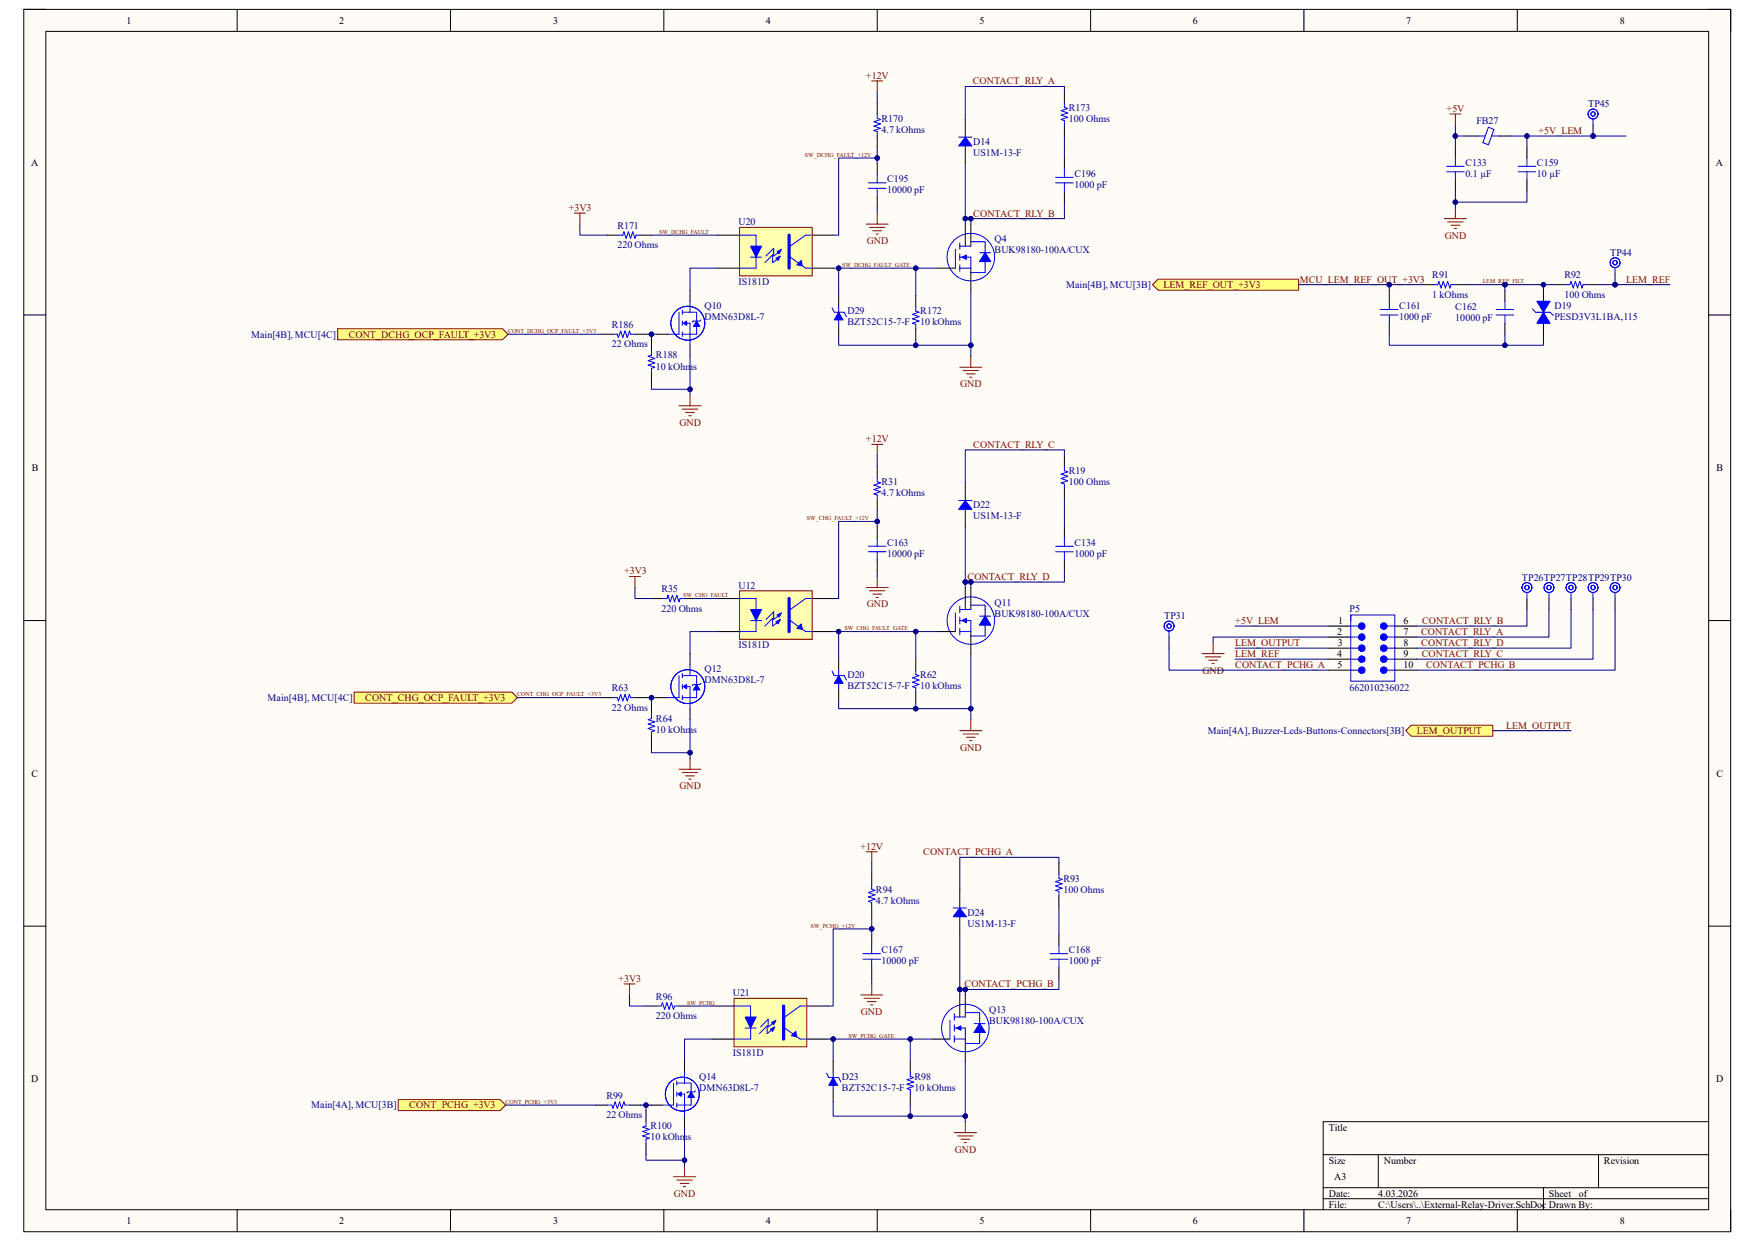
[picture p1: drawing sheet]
<svg xmlns="http://www.w3.org/2000/svg" width="297mm" height="210mm" viewBox="0 0 297 210" stroke-linecap="round" stroke-linejoin="round" font-family="sans-serif">
<path d="M4 1.6h288.9v206.8h-288.9z" fill-rule="evenodd" fill="#fffcf8"/>
<path d="M4 1.6h288.9v206.8h-288.9z" fill="none" stroke="#000" stroke-width=".17"/>
<path d="M7.8 5.3h281.4v199.4h-281.4z" fill-rule="evenodd" fill="#fffcf8"/>
<g fill="none" stroke="#000" stroke-width=".17">
<path d="M4 1.6h3.7M7.8 5.3h281.4v199.4h-281.4zM40.1 1.6v3.7M76.2 1.6v3.7M112.3 1.6v3.7M148.5 1.6v3.7M148.5 17.4v1.9M180.1 15.6v1.8M184.6 1.6v3.7M220.7 1.6v3.7M256.8 1.6v3.7M289.2 1.6h3.7v3.7"/>
<path d="M102.8 39.8h1.9M108.4 39.8h1.9M148.5 23v1.9M148.5 27.7v1.8M148.5 33.3v1.8M180.1 21.2v1.8M180.1 26.7v1.9M180.1 32.3v1.9M4 53.3h3.7M155 50v1.9M155 55.6v1.9M289.2 53.3h3.7"/>
<path d="M4 105h3.8M289.2 105h3.7M4 156.7h3.8M289.2 156.7h3.7M223.9 195.4h65.3M233.3 195.4v5.6M270.5 195.4v5.6M289.2 189.8h-65.3v14.9M40.1 204.7v3.7M76.2 204.7v3.7M112.4 204.7v3.7M148.5 204.7v3.7"/>
<path d="M184.6 204.7v3.7M220.7 204.7v3.7M223.9 201h65.3M223.9 202.9h65.3M256.8 204.7v3.7M261.2 201v3.7M292.9 204.7v3.7"/>
</g>
<path d="M148.5 19.3v.7l.5 .2-1.1 .4 1.1 .4-1.1 .3 1.1 .4-1.1 .4 .6 .2v.7M180.1 17.4v.8l.6 .2-1.1 .3 1.1 .4-1.1 .4 1.1 .4-1.1 .3 .5 .2v.8M104.7 39.8h.7l.2-.6 .4 1.1 .3-1.1 .4 1.1 .4-1.1 .4 1.1 .1-.5h.8M147 30.9h2.9M147 31.9h2.9M148.5 29.5v1.4M148.5 31.9v1.4M178.6 30h3M178.6 30.9h3M180.1 28.6v1.4M180.1 30.9v1.4M155 51.9v.8l.5 .1-1.1 .4 1.1 .4-1.1 .4 1.1 .3-1.1 .4 .6 .2v.7" fill="none" stroke="#00f" stroke-width=".17"/>
<path d="M147.5 13.7h1.9M148.5 13.7v1.9M146.6 37.9h3.7M147.2 38.5h2.6M147.7 39h1.5M148.3 39.6h.3M148.5 36.1v1.8M162.4 62.2h3.8M163 62.7h2.6M163.6 63.3h1.4M164.1 63.8h.4M164.3 60.3v1.9" fill="none" stroke="#800000" stroke-width=".17"/>
<path d="M57.1 55.6h28l.9 1-.9 .9h-28z" fill-rule="evenodd" fill="#ffff80"/>
<g fill="none" stroke="#800000" stroke-width=".17">
<path d="M97.2 36.1h1.9M98.1 36.1v1.8M57.1 55.6h28l.9 1-.9 .9h-28zM114.9 68.7h3.7M115.5 69.2h2.6M116 69.8h1.5M116.6 70.4h.4M116.8 66.8v1.9M147.5 75.2h1.9M148.5 75.2v1.9M146.6 99.4h3.7M147.2 100h2.6"/>
<path d="M148.5 97.6v1.8M147.7 100.5h1.5M148.3 101.1h.3M162.4 123.7h3.8M163 124.2h2.6M163.6 124.8h1.4M164.1 125.3h.4M164.3 121.8v1.9"/>
</g>
<g fill="none" stroke="#000" stroke-width=".17">
<path d="M101.9 56.6h1.8M107.5 56.6h1.8M110.3 57.5v1.9M110.3 63.1v1.8M148.5 78.9v1.9M180.1 77.1v1.8M148.5 84.5v1.9M148.5 89.2v1.8M148.5 94.8v1.8M180.1 82.7v1.8M180.1 89.2v1.8M180.1 94.8v1.8"/>
<path d="M110.3 101.3h1.8M115.8 101.3h1.9M155 111.5v1.9M155 117.1v1.9"/>
</g>
<g fill="none" stroke="#00f" stroke-width=".17">
<path d="M103.7 56.6h.8l.2 .5 .3-1.1 .4 1.1 .4-1.1 .4 1.1 .3-1.1 .2 .6h.8M110.3 59.4v.7l-.6 .2 1.1 .4-1.1 .3 1.1 .4-1.1 .4 1.1 .4-.5 .1v.8M180.1 78.9v.8l.6 .2-1.1 .3 1.1 .4-1.1 .4 1.1 .4-1.1 .3 .5 .2v.8M147 92.4h2.9M147 93.4h2.9M148.5 80.8v.7l.5 .2-1.1 .4 1.1 .4-1.1 .3 1.1 .4-1.1 .4 .6 .2v.7M148.5 91v1.4M148.5 93.4v1.4M178.6 92.4h3M178.6 93.4h3M180.1 91v1.4M180.1 93.4v1.4"/>
<path d="M112.1 101.3h.8l.1-.6 .4 1.1 .4-1.1 .4 1.1 .3-1.1 .4 1.1 .2-.5h.7M155 113.4v.8l.5 .1-1.1 .4 1.1 .4-1.1 .4 1.1 .3-1.1 .4 .6 .2v.7"/>
</g>
<path d="M59.9 117.1h26.7l1 1-1 .9h-26.7z" fill-rule="evenodd" fill="#ffff80"/>
<g fill="none" stroke="#800000" stroke-width=".17">
<path d="M245.4 19.3h1.8M246.3 19.3v1.9M244.4 37h3.8M245 37.6h2.6M245.6 38.1h1.4M246.1 38.7h.4M246.3 35.1v1.9M106.5 97.6h1.9M107.5 97.6v1.8M59.9 117.1h26.7l1 1-1 .9h-26.7zM114.9 130.2h3.7M115.5 130.7h2.6"/>
<path d="M116 131.3h1.5M116.6 131.9h.4M116.8 128.3v1.9"/>
</g>
<g fill="none" stroke="#000" stroke-width=".17">
<path d="M246.3 24.9v1.8M246.3 30.5v1.8M248.2 23h1.8M253.8 23h1.8M258.4 24.9v1.8M258.4 30.5v1.8M235.1 49.1v1.9M235.1 54.7v1.9M240.7 48.2h1.9M246.3 48.2h1.9M254.7 49.1v1.9M254.7 54.7v1.9"/>
<path d="M263.1 48.2h1.8M268.7 48.2h1.8M101.9 118.1h1.8M107.5 118.1h1.8M110.3 119v1.9M110.3 124.6v1.8"/>
</g>
<g fill="none" stroke="#00f" stroke-width=".17">
<path d="M244.8 28.1h3M244.8 29.1h3M246.3 26.7v1.4M246.3 29.1v1.4M250 23h1.3M251.9 21.5l.9 .4-.9 2.6-.9-.4zM252.5 23h1.3M256.9 28.1h3M256.9 29.1h3M258.4 26.7v1.4M258.4 29.1v1.4M233.6 52.4h3"/>
<path d="M233.6 53.3h3M235.1 51v1.4M235.1 53.3v1.4M242.6 48.2h.7l.2-.6 .4 1.1 .4-1.1 .3 1.1 .4-1.1 .4 1.1 .2-.5h.7M253.2 52.4h3M253.2 53.3h3M254.7 51v1.4M254.7 53.3v1.4M264.9 48.2h.8l.2-.6 .3 1.1 .4-1.1 .4 1.1 .4-1.1 .3 1.1 .2-.5h.8M103.7 118.1h.8l.2 .5 .3-1.1 .4 1.1 .4-1.1 .4 1.1 .3-1.1 .2 .6h.8M110.3 120.9v.7l-.6 .2 1.1 .4-1.1 .3 1.1 .4-1.1 .4 1.1 .4-.5 .1v.8"/>
</g>
<path d="M196 47.2h23.8v1.9h-23.8l-.9-.9z" fill-rule="evenodd" fill="#ffff80"/>
<path d="M196 47.2h23.8v1.9h-23.8l-.9-.9zM145.7 168.4h3.7M146.2 168.9h2.6M146.8 169.5h1.5M147.3 170.1h.4M147.5 166.5v1.9M161.5 191.7h3.7M162.1 192.2h2.6M162.6 192.8h1.5M163.2 193.4h.4M163.4 189.8v1.9" fill="none" stroke="#800000" stroke-width=".17"/>
<path d="M147.5 147.9v1.8M147.5 153.5v1.8M147.5 158.1v1.9M179.2 146v1.9M179.2 151.6v1.9M179.2 158.1v1.9M109.3 170.2h1.9M114.9 170.2h1.9M147.5 163.7v1.9M154.1 179.6v1.8M179.2 163.7v1.9M154.1 185.2v1.8" fill="none" stroke="#000" stroke-width=".17"/>
<path d="M147.5 149.7v.8l.6 .2-1.1 .4 1.1 .3-1.1 .4 1.1 .4-1.1 .3 .5 .2v.8M147.5 160v1.4M179.2 147.9v.7l.6 .2-1.2 .4 1.2 .4-1.2 .3 1.2 .4-1.2 .4 .6 .2v.7M179.2 160v1.4M111.2 170.2h.7l.2-.5 .4 1.1 .4-1.1 .3 1.1 .4-1.1 .4 1.1 .2-.6h.7M146 161.4h3M146 162.3h3M147.5 162.3v1.4M177.7 161.4h3M177.7 162.3h3M179.2 162.3v1.4M154.1 181.4v.8l.5 .2-1.1 .3 1.1 .4-1.1 .4 1.1 .4-1.1 .3 .6 .2v.8" fill="none" stroke="#00f" stroke-width=".17"/>
<path d="M67.4 186.1h17.2l1 .9-1 .9h-17.2z" fill-rule="evenodd" fill="#ffff80"/>
<path d="M146.6 144.2h1.9M147.5 144.2v1.8M105.6 166.5h1.9M106.5 166.5v1.9M67.4 186.1h17.2l1 .9-1 .9h-17.2zM114 199.1h3.7M114.5 199.7h2.6M115.8 197.3v1.8M115.1 200.3h1.5M115.7 200.8h.3" fill="none" stroke="#800000" stroke-width=".17"/>
<path d="M224.9 105.9h3.7M100.9 187h1.9M106.5 187h1.9M109.3 187.9v1.9M109.3 193.5v1.9" fill="none" stroke="#000" stroke-width=".17"/>
<path d="M228.6 107.8h1.3M102.8 187h.7l.2 .6 .4-1.1 .4 1.1 .3-1.1 .4 1.1 .4-1.1 .2 .5h.7M109.3 189.8v.8l-.5 .2 1.1 .3-1.1 .4 1.1 .4-1.1 .3 1.1 .4-.6 .2v.7" fill="none" stroke="#00f" stroke-width=".17"/>
<circle cx="230.5" cy="107.8" r=".56" fill="#00f"/>
<g fill="none" stroke="#00f" stroke-width=".17">
<path d="M228.6 105.9h1.3M234.7 107.8h1.4"/>
<circle cx="230.5" cy="107.8" r=".56"/>
</g>
<path d="M236.1 105.9h3.7" fill="none" stroke="#000" stroke-width=".17"/>
<circle cx="234.2" cy="107.8" r=".56" fill="#00f"/>
<g fill="none" stroke="#00f" stroke-width=".17">
<path d="M234.7 105.9h1.4"/>
<circle cx="234.2" cy="107.8" r=".56"/>
</g>
<circle cx="234.2" cy="106" r=".56" fill="#00f"/>
<g fill="none" stroke="#00f" stroke-width=".17">
<path d="M228.6 109.7h1.3"/>
<circle cx="234.2" cy="106" r=".56"/>
</g>
<circle cx="230.5" cy="109.7" r=".56" fill="#00f"/>
<g fill="none" stroke="#00f" stroke-width=".17">
<path d="M234.7 109.7h1.4"/>
<circle cx="230.5" cy="109.7" r=".56"/>
</g>
<circle cx="234.2" cy="109.7" r=".56" fill="#00f"/>
<g fill="none" stroke="#00f" stroke-width=".17">
<path d="M228.6 111.5h1.3"/>
<circle cx="234.2" cy="109.7" r=".56"/>
</g>
<circle cx="230.5" cy="111.6" r=".56" fill="#00f"/>
<g fill="none" stroke="#00f" stroke-width=".17">
<path d="M234.7 111.5h1.4"/>
<circle cx="230.5" cy="111.6" r=".56"/>
</g>
<circle cx="234.2" cy="111.6" r=".56" fill="#00f"/>
<g fill="none" stroke="#00f" stroke-width=".17">
<path d="M228.6 113.4h1.3"/>
<circle cx="234.2" cy="111.6" r=".56"/>
</g>
<circle cx="230.5" cy="113.4" r=".56" fill="#00f"/>
<g fill="none" stroke="#00f" stroke-width=".17">
<path d="M234.7 113.4h1.4"/>
<circle cx="230.5" cy="113.4" r=".56"/>
</g>
<circle cx="234.2" cy="113.4" r=".56" fill="#00f"/>
<circle cx="234.2" cy="113.4" r=".56" fill="none" stroke="#00f" stroke-width=".17"/>
<circle cx="230.5" cy="106" r=".56" fill="#00f"/>
<g fill="none" stroke="#00f" stroke-width=".17">
<path d="M228.6 104.1h7.5v11.2h-7.5z"/>
<circle cx="230.5" cy="106" r=".56"/>
</g>
<path d="M224.9 107.8h3.7M224.9 109.7h3.7M224.9 111.5h3.7M224.9 113.4h3.7M236.1 107.8h3.7M236.1 109.7h3.7M236.1 111.5h3.7M236.1 113.4h3.7" fill="none" stroke="#000" stroke-width=".17"/>
<path d="M203.4 110.6h3.8M204 111.2h2.6M204.6 111.7h1.4M205.1 112.3h.4M205.3 108.7v1.9" fill="none" stroke="#800000" stroke-width=".17"/>
<path d="M238.8 122.7h13.8v1.9h-13.8l-.9-.9z" fill-rule="evenodd" fill="#ffff80"/>
<path d="M238.8 122.7h13.8v1.9h-13.8l-.9-.9z" fill="none" stroke="#800000" stroke-width=".17"/>
<path d="M162.4 150.7v3M162.4 155.2v2.9" fill="none" stroke="#000" stroke-width=".17"/>
<path d="M161.3 153.7h2.3" fill="none" stroke="#00f" stroke-width=".17"/>
<path d="M162.4 153.7l1.2 1.5h-2.3z" fill="#00f"/>
<path d="M162.2 84.7h2.3M162.4 153.7l1.2 1.5h-2.3z" fill="none" stroke="#00f" stroke-width=".17"/>
<path d="M163.4 81.7v3M163.4 86.2v3" fill="none" stroke="#000" stroke-width=".17"/>
<path d="M163.4 84.7l1.1 1.5h-2.3z" fill="#00f"/>
<path d="M162.2 23.2h2.3M163.4 84.7l1.1 1.5h-2.3z" fill="none" stroke="#00f" stroke-width=".17"/>
<path d="M163.4 20.2v3M163.4 24.7v3" fill="none" stroke="#000" stroke-width=".17"/>
<path d="M163.4 23.2l1.1 1.5h-2.3z" fill="#00f"/>
<g fill="none" stroke="#00f" stroke-width=".17">
<path d="M163.4 23.2l1.1 1.5h-2.3zM197.8 106.9v.9M258.4 100.4v.9M262.1 100.4v.9M265.9 100.4v.9M269.6 100.4v.9M273.3 100.4v.9"/>
<circle cx="258.4" cy="99.4" r=".84"/>
<circle cx="258.4" cy="99.4" r=".37"/>
<circle cx="262.1" cy="99.4" r=".37"/>
<circle cx="262.1" cy="99.4" r=".84"/>
<circle cx="262.2" cy="99.4" r=".37"/>
<circle cx="265.9" cy="99.4" r=".37"/>
<circle cx="265.9" cy="99.4" r=".84"/>
<circle cx="269.6" cy="99.4" r=".84"/>
<circle cx="269.6" cy="99.4" r=".37"/>
<circle cx="273.3" cy="99.4" r=".84"/>
<circle cx="273.3" cy="99.4" r=".37"/>
<circle cx="197.8" cy="105.9" r=".84"/>
<circle cx="197.8" cy="105.9" r=".37"/>
</g>
<path d="M261.2 49.1v1.9M261.2 54.7v1.9M197.8 107.8v1.9M258.4 101.3v1.9M262.1 101.3v1.9M265.9 101.3v1.9M269.6 101.3v1.9M273.3 101.3v1.9" fill="none" stroke="#000" stroke-width=".17"/>
<path d="M261.2 52.8l1.1 1.9h-2.2z" fill="#00f"/>
<path d="M259.3 52.3l.6 .5h2.4l.6 .6M261.2 52.8l1.1 1.9h-2.2z" fill="none" stroke="#00f" stroke-width=".17"/>
<path d="M260.1 51h2.2l-1.1 1.8z" fill="#00f"/>
<g fill="none" stroke="#00f" stroke-width=".17">
<path d="M114.9 52.8v3.8h-1.9M115.5 52.8h2.4v1.5M115.5 52.5v.7M115.5 54.3v.8M115.5 56.2v.7M116.8 51v1.8M116.8 54.7v3.7M117.3 54.3h1.2M117.9 55.3v1.3h-2.4M260.1 51h2.2l-1.1 1.8z"/>
<circle cx="116.4" cy="54.7" r="2.87"/>
</g>
<path d="M111.2 56.6h1.8M116.8 49.1v1.9M116.8 58.4v1.9" fill="none" stroke="#000" stroke-width=".17"/>
<path d="M117.9 54.3l.6 1h-1.2z" fill-rule="evenodd" fill="#00f"/>
<path d="M117.9 54.3l.6 1h-1.2z" fill="none" stroke="#00f" stroke-width=".17"/>
<path d="M115.7 54.7l.5-.4v.8z" fill-rule="evenodd" fill="#00f"/>
<g fill="none" stroke="#00f" stroke-width=".17">
<path d="M115.7 54.7l.5-.4v.8zM116.2 54.7h.6M117.3 54.3l-.2 .2M118.6 54.1l-.1 .2M114.9 114.3v3.8h-1.9M115.5 114.3h2.4v1.5M115.5 114v.7M115.5 115.8v.8M115.5 117.7v.7M116.8 112.5v1.8M116.8 116.2v3.7M117.3 115.8h1.2"/>
<path d="M117.9 116.8v1.3h-2.4"/>
<circle cx="116.4" cy="116.2" r="2.87"/>
</g>
<path d="M111.2 118.1h1.8M116.8 110.6v1.9M116.8 119.9v1.9" fill="none" stroke="#000" stroke-width=".17"/>
<path d="M117.9 115.8l.6 1h-1.2z" fill-rule="evenodd" fill="#00f"/>
<path d="M117.9 115.8l.6 1h-1.2z" fill="none" stroke="#00f" stroke-width=".17"/>
<path d="M115.7 116.2l.5-.4v.8z" fill-rule="evenodd" fill="#00f"/>
<g fill="none" stroke="#00f" stroke-width=".17">
<path d="M115.7 116.2l.5-.4v.8zM116.2 116.2h.6M117.3 115.8l-.2 .2M118.6 115.6l-.1 .2M114 183.3v3.7h-1.9M114.5 183.3h2.5v1.5M114.5 182.9v.8M114.5 184.8v.7M114.5 186.6v.8M115.8 181.4v1.9M115.8 185.2v3.7M116.4 184.8h1.1"/>
<path d="M117 185.7v1.3h-2.5"/>
<circle cx="115.5" cy="185.2" r="2.87"/>
</g>
<path d="M115.8 179.6v1.8M110.3 187h1.8M115.8 188.9v1.9" fill="none" stroke="#000" stroke-width=".17"/>
<path d="M117 184.8l.5 .9h-1.1z" fill-rule="evenodd" fill="#00f"/>
<path d="M117 184.8l.5 .9h-1.1z" fill="none" stroke="#00f" stroke-width=".17"/>
<path d="M114.7 185.2l.6-.4v.7z" fill-rule="evenodd" fill="#00f"/>
<path d="M114.7 185.2l.6-.4v.7zM115.3 185.2h.5M116.4 184.8l-.2 .2M117.7 184.6l-.2 .2" fill="none" stroke="#00f" stroke-width=".17"/>
<path d="M121.4 39.8h3.8M137.3 39.8h3.7M121.4 45.4h3.8M137.3 45.4h3.7" fill="none" stroke="#000" stroke-width=".17"/>
<path d="M125.2 38.5h12.3v8.2h-12.3z" fill-rule="evenodd" fill="#ffffb0"/>
<path d="M125.2 38.5h12.3v8.2h-12.3z" fill="none" stroke="#800000" stroke-width=".17"/>
<path d="M127 41.7h1.9l-.9 1.8z" fill="#00f"/>
<path d="M127 41.7h1.9l-.9 1.8zM127 43.5h1.9M131.7 42.8l-.8 .5v-1.3l-1.3 1.3" fill="none" stroke="#00f" stroke-width=".17"/>
<path d="M131.5 42.6l.7-.4-.3 .8z" fill="#00f"/>
<path d="M131.5 42.6l.7-.4-.3 .8zM131.5 43.9l-.7 .5v-1.3l-1.3 1.3" fill="none" stroke="#00f" stroke-width=".17"/>
<path d="M131.3 43.7l.8-.4-.4 .8z" fill="#00f"/>
<path d="M125.2 39.8h2.8v1.9M137.3 39.8h-1l-2.6 1.9M128 43.5v1.9h-2.8M131.3 43.7l.8-.4-.4 .8zM133.7 43.5l2.6 1.9h1.2" fill="none" stroke="#00f" stroke-width=".17"/>
<path d="M133.5 39.8v5.6" fill="none" stroke="#00f" stroke-width=".55"/>
<path d="M134.9 44.8l.7-.7 .2 .9z" fill="#00f"/>
<path d="M134.9 44.8l.7-.7 .2 .9z" fill="none" stroke="#00f" stroke-width=".17"/>
<path d="M121.4 101.3h3.8M121.4 106.9h3.8M137.3 101.3h3.7M137.3 106.9h3.7" fill="none" stroke="#000" stroke-width=".17"/>
<path d="M125.2 100h12.3v8.2h-12.3z" fill-rule="evenodd" fill="#ffffb0"/>
<path d="M125.2 100h12.3v8.2h-12.3z" fill="none" stroke="#800000" stroke-width=".17"/>
<path d="M127 103.2h1.9l-.9 1.8z" fill="#00f"/>
<path d="M127 103.2h1.9l-.9 1.8zM127 105h1.9M131.7 104.3l-.8 .5v-1.3l-1.3 1.3" fill="none" stroke="#00f" stroke-width=".17"/>
<path d="M131.5 104.1l.7-.4-.3 .8z" fill="#00f"/>
<path d="M131.5 104.1l.7-.4-.3 .8zM131.5 105.4l-.7 .5v-1.3l-1.3 1.3" fill="none" stroke="#00f" stroke-width=".17"/>
<path d="M131.3 105.2l.8-.4-.4 .8z" fill="#00f"/>
<path d="M125.2 101.3h2.8v1.9M128 105v1.9h-2.8M131.3 105.2l.8-.4-.4 .8zM133.7 105l2.6 1.9h1.2M137.3 101.3h-1l-2.6 1.9" fill="none" stroke="#00f" stroke-width=".17"/>
<path d="M133.5 101.3v5.6" fill="none" stroke="#00f" stroke-width=".55"/>
<path d="M134.9 106.3l.7-.7 .2 .9z" fill="#00f"/>
<path d="M134.9 106.3l.7-.7 .2 .9z" fill="none" stroke="#00f" stroke-width=".17"/>
<path d="M120.5 170.2h3.7M120.5 175.8h3.7M136.3 170.2h3.8M136.3 175.8h3.8" fill="none" stroke="#000" stroke-width=".17"/>
<path d="M124.2 168.9h12.3v8.2h-12.3z" fill-rule="evenodd" fill="#ffffb0"/>
<path d="M124.2 168.9h12.3v8.2h-12.3z" fill="none" stroke="#800000" stroke-width=".17"/>
<path d="M126.1 172.1h1.9l-1 1.9z" fill="#00f"/>
<path d="M126.1 172.1h1.9l-1 1.9zM126.1 174h1.9M130.8 173.2l-.8 .6v-1.3l-1.3 1.3" fill="none" stroke="#00f" stroke-width=".17"/>
<path d="M130.6 173l.7-.3-.4 .7z" fill="#00f"/>
<path d="M130.6 173l.7-.3-.4 .7zM130.6 174.3l-.8 .6v-1.3l-1.3 1.3" fill="none" stroke="#00f" stroke-width=".17"/>
<path d="M130.4 174.2l.7-.4-.3 .7z" fill="#00f"/>
<path d="M124.2 170.2h2.8v1.9M127 174v1.8h-2.8M130.4 174.2l.7-.4-.3 .7zM132.8 174l2.6 1.8h1.1M136.3 170.2h-.9l-2.6 1.9" fill="none" stroke="#00f" stroke-width=".17"/>
<path d="M132.6 170.3v5.5" fill="none" stroke="#00f" stroke-width=".55"/>
<path d="M133.9 175.3l.8-.8 .2 1z" fill="#00f"/>
<path d="M140.8 52.1l.4 .7M142.9 52.8l.3 .8M133.9 175.3l.8-.8 .2 1z" fill="none" stroke="#00f" stroke-width=".17"/>
<path d="M141.9 50v1.9M141.9 55.1v1.8" fill="none" stroke="#000" stroke-width=".17"/>
<path d="M141.9 52.8l.8 1.3h-1.5z" fill="#00f"/>
<path d="M141.2 52.8h1.7M141.9 52.8l.8 1.3h-1.5zM141.9 51.9v.9M141.9 54.1v1M140.8 113.6l.4 .7M142.9 114.3l.3 .8" fill="none" stroke="#00f" stroke-width=".17"/>
<path d="M141.9 111.5v1.9M141.9 116.6v1.8" fill="none" stroke="#000" stroke-width=".17"/>
<path d="M141.9 114.3l.8 1.3h-1.5z" fill="#00f"/>
<path d="M141.2 114.3h1.7M141.9 114.3l.8 1.3h-1.5zM141.9 113.4v.9M141.9 115.6v1M139.9 181.6l.4 .8M141.9 182.4l.4 .7" fill="none" stroke="#00f" stroke-width=".17"/>
<path d="M141 179.6v1.8M141 184.6v1.9" fill="none" stroke="#000" stroke-width=".17"/>
<path d="M141 182.4l.8 1.3h-1.5z" fill="#00f"/>
<path d="M161.7 42.2v3.2M162.4 43.5h1.9v1.9h-1.9M162.4 41.7h1.9M167.8 45.5a4 4 0 0 0-3.3-6 4 4 0 0 0-3.9 5.6 4 4 0 0 0 6.7 1.1l.5-.7M140.3 182.4h1.6M141 182.4l.8 1.3h-1.5zM141 181.4v1M141 183.7v.9" fill="none" stroke="#00f" stroke-width=".17"/>
<path d="M164.3 37.9v3.8M158.7 45.4h3M164.3 45.4v3.7" fill="none" stroke="#000" stroke-width=".17"/>
<path d="M162.8 43.5l.8-.4v.8z" fill="#00f"/>
<path d="M162.8 43.5l.8-.4v.8zM165.8 42.8h1.9M166.7 42.8l1 1.5h-1.9z" fill="none" stroke="#00f" stroke-width=".17"/>
<path d="M166.7 42.8l1 1.5h-1.9z" fill="#00f"/>
<path d="M162.4 41.1v1.1M162.4 43v1.1M162.4 44.8v1.1M164.3 40.9h2.4v5.2h-2.4M166.7 42.8l1 1.5h-1.9zM161.7 103.7v3.2M162.4 105h1.9v1.9h-1.9M162.4 103.2h1.9M167.8 107a4 4 0 0 0-3.3-6 4 4 0 0 0-3.9 5.6 4 4 0 0 0 6.7 1.1l.5-.7" fill="none" stroke="#00f" stroke-width=".17"/>
<path d="M163.4 37.9v3.8M164.3 99.4v3.8M158.7 106.9h3M164.3 106.9v3.7" fill="none" stroke="#000" stroke-width=".17"/>
<path d="M162.8 105l.8-.4v.8z" fill="#00f"/>
<path d="M162.8 105l.8-.4v.8zM165.8 104.3h1.9M166.7 104.3l1 1.5h-1.9z" fill="none" stroke="#00f" stroke-width=".17"/>
<path d="M166.7 104.3l1 1.5h-1.9z" fill="#00f"/>
<path d="M162.4 102.6v1.1M162.4 104.5v1.1M162.4 106.3v1.1M164.3 102.4h2.4v5.2h-2.4M166.7 104.3l1 1.5h-1.9zM160.8 172.7v3.1M161.5 174h1.9v1.8h-1.9M161.5 172.1h1.9M166.9 175.9a4 4 0 0 0-3.3-5.9 4 4 0 0 0-3.9 5.5 4 4 0 0 0 6.7 1.1l.5-.6" fill="none" stroke="#00f" stroke-width=".17"/>
<path d="M163.4 99.4v3.8M157.8 175.8h3M163.4 168.4v3.7M163.4 175.8v3.8" fill="none" stroke="#000" stroke-width=".17"/>
<path d="M161.9 174l.7-.4v.7z" fill="#00f"/>
<path d="M161.9 174l.7-.4v.7zM164.9 173.2h1.8M165.8 173.2l.9 1.5h-1.8z" fill="none" stroke="#00f" stroke-width=".17"/>
<path d="M165.8 173.2l.9 1.5h-1.8z" fill="#00f"/>
<path d="M161.5 171.6v1.1M161.5 173.4v1.1M161.5 175.3v1.1M163.4 171.4h2.4v5.2h-2.4M165.8 173.2l.9 1.5h-1.8z" fill="none" stroke="#00f" stroke-width=".17"/>
<path d="M162.4 168.4v3.7" fill="none" stroke="#000" stroke-width=".17"/>
<path d="M148.5 15.6v1.8M148.5 35.1v1M180.1 23v3.7M155 57.5v.9" fill="none" stroke="#000080" stroke-width=".17"/>
<circle cx="155" cy="58.4" r=".37" fill="#000080"/>
<g fill="none" stroke="#000080" stroke-width=".17">
<path d="M148.5 26.7v1"/>
<circle cx="155" cy="58.4" r=".37"/>
</g>
<circle cx="148.5" cy="26.7" r=".37" fill="#000080"/>
<g fill="none" stroke="#000080" stroke-width=".17">
<path d="M98.1 37.9v1.9h4.7M110.3 56.6v.9"/>
<circle cx="148.5" cy="26.7" r=".37"/>
</g>
<circle cx="110.3" cy="56.6" r=".37" fill="#000080"/>
<g fill="none" stroke="#000080" stroke-width=".17">
<path d="M116.8 60.3v5.6h-6.5v-1"/>
<circle cx="110.3" cy="56.6" r=".37"/>
</g>
<circle cx="116.8" cy="65.9" r=".37" fill="#000080"/>
<g fill="none" stroke="#000080" stroke-width=".17">
<path d="M110.3 39.8h11.1M116.8 65.9v.9"/>
<circle cx="116.8" cy="65.9" r=".37"/>
</g>
<circle cx="116.8" cy="65.9" r=".37" fill="#000080"/>
<g fill="none" stroke="#000080" stroke-width=".17">
<path d="M148.5 24.9v1.8h-6.6v13.1h-.9"/>
<circle cx="116.8" cy="65.9" r=".37"/>
</g>
<circle cx="148.5" cy="26.7" r=".37" fill="#000080"/>
<g fill="none" stroke="#000080" stroke-width=".17">
<path d="M109.3 56.6h1.9"/>
<circle cx="148.5" cy="26.7" r=".37"/>
</g>
<circle cx="110.3" cy="56.6" r=".37" fill="#000080"/>
<g fill="none" stroke="#000080" stroke-width=".17">
<path d="M121.4 45.4h-4.6v3.7M141 45.4h.9"/>
<circle cx="110.3" cy="56.6" r=".37"/>
</g>
<circle cx="141.9" cy="45.4" r=".37" fill="#000080"/>
<g fill="none" stroke="#000080" stroke-width=".17">
<path d="M148.5 77.1v1.8M148.5 96.6v1M180.1 84.5v4.7M155 119v.9"/>
<circle cx="141.9" cy="45.4" r=".37"/>
</g>
<circle cx="155" cy="119.9" r=".37" fill="#000080"/>
<g fill="none" stroke="#000080" stroke-width=".17">
<path d="M148.5 88.2v1"/>
<circle cx="155" cy="119.9" r=".37"/>
</g>
<circle cx="148.5" cy="88.2" r=".37" fill="#000080"/>
<g fill="none" stroke="#000080" stroke-width=".17">
<path d="M107.5 99.4v1.9h2.8M110.3 118.1v.9"/>
<circle cx="148.5" cy="88.2" r=".37"/>
</g>
<circle cx="110.3" cy="118.1" r=".37" fill="#000080"/>
<g fill="none" stroke="#000080" stroke-width=".17">
<path d="M116.8 121.8v5.6h-6.5v-1"/>
<circle cx="110.3" cy="118.1" r=".37"/>
</g>
<circle cx="116.8" cy="127.4" r=".37" fill="#000080"/>
<g fill="none" stroke="#000080" stroke-width=".17">
<path d="M117.7 101.3h3.7M116.8 127.4v.9"/>
<circle cx="116.8" cy="127.4" r=".37"/>
</g>
<circle cx="116.8" cy="127.4" r=".37" fill="#000080"/>
<g fill="none" stroke="#000080" stroke-width=".17">
<path d="M148.5 86.4v1.8h-6.6v13.1h-.9"/>
<circle cx="116.8" cy="127.4" r=".37"/>
</g>
<circle cx="148.5" cy="88.2" r=".37" fill="#000080"/>
<g fill="none" stroke="#000080" stroke-width=".17">
<path d="M109.3 118.1h1.9"/>
<circle cx="148.5" cy="88.2" r=".37"/>
</g>
<circle cx="110.3" cy="118.1" r=".37" fill="#000080"/>
<g fill="none" stroke="#000080" stroke-width=".17">
<path d="M121.4 106.9h-4.6v3.7M141.9 111.5v-4.6h13.1v4.6"/>
<circle cx="110.3" cy="118.1" r=".37"/>
</g>
<circle cx="155" cy="106.9" r=".37" fill="#000080"/>
<circle cx="155" cy="106.9" r=".37" fill="none" stroke="#000080" stroke-width=".17"/>
<circle cx="141.9" cy="106.9" r=".37" fill="#000080"/>
<g fill="none" stroke="#000080" stroke-width=".17">
<path d="M141 106.9h.9"/>
<circle cx="141.9" cy="106.9" r=".37"/>
</g>
<circle cx="141.9" cy="106.9" r=".37" fill="#000080"/>
<g fill="none" stroke="#000080" stroke-width=".17">
<path d="M246.3 23h1.9M86 56.6h15.9M87.6 118.1h14.3"/>
<circle cx="141.9" cy="106.9" r=".37"/>
</g>
<circle cx="246.3" cy="23" r=".37" fill="#000080"/>
<g fill="none" stroke="#000080" stroke-width=".17">
<path d="M255.6 23h2.8v1.9"/>
<circle cx="246.3" cy="23" r=".37"/>
</g>
<circle cx="258.4" cy="23" r=".37" fill="#000080"/>
<g fill="none" stroke="#000080" stroke-width=".17">
<path d="M246.3 34.2v.9"/>
<circle cx="258.4" cy="23" r=".37"/>
</g>
<circle cx="246.3" cy="34.2" r=".37" fill="#000080"/>
<g fill="none" stroke="#000080" stroke-width=".17">
<path d="M270.5 48.2h12.1"/>
<circle cx="246.3" cy="34.2" r=".37"/>
</g>
<circle cx="273.3" cy="48.2" r=".37" fill="#000080"/>
<g fill="none" stroke="#000080" stroke-width=".17">
<path d="M254.7 48.2v.9"/>
<circle cx="273.3" cy="48.2" r=".37"/>
</g>
<circle cx="254.7" cy="48.2" r=".37" fill="#000080"/>
<g fill="none" stroke="#000080" stroke-width=".17">
<path d="M254.7 56.6v1.8"/>
<circle cx="254.7" cy="48.2" r=".37"/>
</g>
<circle cx="254.7" cy="58.4" r=".37" fill="#000080"/>
<g fill="none" stroke="#000080" stroke-width=".17">
<path d="M261.2 48.2v.9"/>
<circle cx="254.7" cy="58.4" r=".37"/>
</g>
<circle cx="261.2" cy="48.2" r=".37" fill="#000080"/>
<g fill="none" stroke="#000080" stroke-width=".17">
<path d="M235.1 48.2v.9"/>
<circle cx="261.2" cy="48.2" r=".37"/>
</g>
<circle cx="235.1" cy="48.2" r=".37" fill="#000080"/>
<g fill="none" stroke="#000080" stroke-width=".17">
<path d="M248.2 48.2h6.5"/>
<circle cx="235.1" cy="48.2" r=".37"/>
</g>
<circle cx="254.7" cy="48.2" r=".37" fill="#000080"/>
<g fill="none" stroke="#000080" stroke-width=".17">
<path d="M219.8 48.2h20.9"/>
<circle cx="254.7" cy="48.2" r=".37"/>
</g>
<circle cx="235.1" cy="48.2" r=".37" fill="#000080"/>
<g fill="none" stroke="#000080" stroke-width=".17">
<path d="M254.7 48.2h8.4"/>
<circle cx="235.1" cy="48.2" r=".37"/>
</g>
<circle cx="254.7" cy="48.2" r=".37" fill="#000080"/>
<circle cx="254.7" cy="48.2" r=".37" fill="none" stroke="#000080" stroke-width=".17"/>
<circle cx="261.2" cy="48.2" r=".37" fill="#000080"/>
<g fill="none" stroke="#000080" stroke-width=".17">
<path d="M258.4 23h16.8"/>
<circle cx="261.2" cy="48.2" r=".37"/>
</g>
<circle cx="258.4" cy="23" r=".37" fill="#000080"/>
<circle cx="258.4" cy="23" r=".37" fill="none" stroke="#000080" stroke-width=".17"/>
<circle cx="269.6" cy="23" r=".37" fill="#000080"/>
<g fill="none" stroke="#000080" stroke-width=".17">
<path d="M246.3 32.3v1.9h12.1v-1.9"/>
<circle cx="269.6" cy="23" r=".37"/>
</g>
<circle cx="246.3" cy="34.2" r=".37" fill="#000080"/>
<g fill="none" stroke="#000080" stroke-width=".17">
<path d="M246.3 21.2v3.7"/>
<circle cx="246.3" cy="34.2" r=".37"/>
</g>
<circle cx="246.3" cy="23" r=".37" fill="#000080"/>
<g fill="none" stroke="#000080" stroke-width=".17">
<path d="M147.5 146v1.9M179.2 153.5v4.6M147.5 165.6v.9M154.1 187v1.9"/>
<circle cx="246.3" cy="23" r=".37"/>
</g>
<circle cx="154.1" cy="188.9" r=".37" fill="#000080"/>
<g fill="none" stroke="#000080" stroke-width=".17">
<path d="M147.5 157.2v.9"/>
<circle cx="154.1" cy="188.9" r=".37"/>
</g>
<circle cx="147.5" cy="157.2" r=".37" fill="#000080"/>
<g fill="none" stroke="#000080" stroke-width=".17">
<path d="M106.5 168.4v1.8h2.8M109.3 187v.9"/>
<circle cx="147.5" cy="157.2" r=".37"/>
</g>
<circle cx="109.3" cy="187" r=".37" fill="#000080"/>
<g fill="none" stroke="#000080" stroke-width=".17">
<path d="M115.8 190.8v5.5h-6.5v-.9"/>
<circle cx="109.3" cy="187" r=".37"/>
</g>
<circle cx="115.8" cy="196.3" r=".37" fill="#000080"/>
<g fill="none" stroke="#000080" stroke-width=".17">
<path d="M116.8 170.2h3.7M115.8 196.3v1"/>
<circle cx="115.8" cy="196.3" r=".37"/>
</g>
<circle cx="115.8" cy="196.3" r=".37" fill="#000080"/>
<g fill="none" stroke="#000080" stroke-width=".17">
<path d="M147.5 155.3v1.9h-6.5v13h-.9"/>
<circle cx="115.8" cy="196.3" r=".37"/>
</g>
<circle cx="147.5" cy="157.2" r=".37" fill="#000080"/>
<g fill="none" stroke="#000080" stroke-width=".17">
<path d="M108.4 187h1.9"/>
<circle cx="147.5" cy="157.2" r=".37"/>
</g>
<circle cx="109.3" cy="187" r=".37" fill="#000080"/>
<g fill="none" stroke="#000080" stroke-width=".17">
<path d="M120.5 175.8h-4.7v3.8M141 179.6v-3.8h13.1v3.8"/>
<circle cx="109.3" cy="187" r=".37"/>
</g>
<circle cx="154.1" cy="175.8" r=".37" fill="#000080"/>
<circle cx="154.1" cy="175.8" r=".37" fill="none" stroke="#000080" stroke-width=".17"/>
<circle cx="141" cy="175.8" r=".37" fill="#000080"/>
<g fill="none" stroke="#000080" stroke-width=".17">
<path d="M140.1 175.8h.9"/>
<circle cx="141" cy="175.8" r=".37"/>
</g>
<circle cx="141" cy="175.8" r=".37" fill="#000080"/>
<g fill="none" stroke="#000080" stroke-width=".17">
<path d="M141.9 50v-4.6h13.1v4.6M209 105.9h15.9M209 109.7h15.9M209 111.5h15.9M252.6 123.7h13.3M85.6 187h15.3"/>
<circle cx="141" cy="175.8" r=".37"/>
</g>
<circle cx="155" cy="45.4" r=".37" fill="#000080"/>
<circle cx="155" cy="45.4" r=".37" fill="none" stroke="#000080" stroke-width=".17"/>
<circle cx="141.9" cy="45.4" r=".37" fill="#000080"/>
<g fill="none" stroke="#000080" stroke-width=".17">
<path d="M163.4 98.5v.9"/>
<circle cx="141.9" cy="45.4" r=".37"/>
</g>
<circle cx="163.4" cy="98.5" r=".37" fill="#000080"/>
<g fill="none" stroke="#000080" stroke-width=".17">
<path d="M180.1 96.6v1.9h-16.7"/>
<circle cx="163.4" cy="98.5" r=".37"/>
</g>
<circle cx="164.3" cy="98.5" r=".37" fill="#000080"/>
<circle cx="164.3" cy="98.5" r=".37" fill="none" stroke="#000080" stroke-width=".17"/>
<circle cx="163.4" cy="98.5" r=".37" fill="#000080"/>
<g fill="none" stroke="#000080" stroke-width=".17">
<path d="M179.2 165.6v1.8h-16.8"/>
<circle cx="163.4" cy="98.5" r=".37"/>
</g>
<circle cx="163.4" cy="167.5" r=".37" fill="#000080"/>
<circle cx="163.4" cy="167.4" r=".37" fill="none" stroke="#000080" stroke-width=".17"/>
<circle cx="162.4" cy="167.5" r=".37" fill="#000080"/>
<g fill="none" stroke="#000080" stroke-width=".17">
<path d="M162.4 167.4v1"/>
<circle cx="162.4" cy="167.4" r=".37"/>
</g>
<circle cx="162.4" cy="167.5" r=".37" fill="#000080"/>
<g fill="none" stroke="#000080" stroke-width=".17">
<path d="M163.4 27.7v10.2M224.9 107.8h-19.6v.9"/>
<circle cx="162.4" cy="167.4" r=".37"/>
</g>
<circle cx="163.4" cy="37" r=".37" fill="#000080"/>
<g fill="none" stroke="#000080" stroke-width=".17">
<path d="M180.1 15.6v-1h-16.7v5.6M180.1 77.1v-1h-16.7v5.6M163.4 89.2v9.3"/>
<circle cx="163.4" cy="37" r=".37"/>
</g>
<circle cx="163.4" cy="98.5" r=".37" fill="#000080"/>
<g fill="none" stroke="#000080" stroke-width=".17">
<path d="M162.4 158.1v9.3M179.2 146v-.9h-16.8v5.6"/>
<circle cx="163.4" cy="98.5" r=".37"/>
</g>
<circle cx="162.4" cy="167.5" r=".37" fill="#000080"/>
<g fill="none" stroke="#000080" stroke-width=".17">
<path d="M235.1 56.6v1.8h26.1v-1.8M197.8 109.7v3.7h27.1M258.4 103.2v2.7h-18.6M262.1 103.2v4.6h-22.3M265.9 103.2v6.5h-26.1M269.6 103.2v8.3h-29.8M273.3 103.2v10.2h-33.5"/>
<circle cx="162.4" cy="167.4" r=".37"/>
</g>
<circle cx="254.7" cy="58.4" r=".37" fill="#000080"/>
<g fill="none" stroke="#000080" stroke-width=".17">
<path d="M141.9 56.9v1.5h22.4v1.9"/>
<circle cx="254.7" cy="58.4" r=".37"/>
</g>
<circle cx="164.3" cy="58.4" r=".37" fill="#000080"/>
<circle cx="164.3" cy="58.4" r=".37" fill="none" stroke="#000080" stroke-width=".17"/>
<circle cx="155" cy="58.4" r=".37" fill="#000080"/>
<g fill="none" stroke="#000080" stroke-width=".17">
<path d="M164.3 49.1v9.3"/>
<circle cx="155" cy="58.4" r=".37"/>
</g>
<circle cx="164.3" cy="58.4" r=".37" fill="#000080"/>
<g fill="none" stroke="#000080" stroke-width=".17">
<path d="M155 45.4h3.7"/>
<circle cx="164.3" cy="58.4" r=".37"/>
</g>
<circle cx="155" cy="45.4" r=".37" fill="#000080"/>
<g fill="none" stroke="#000080" stroke-width=".17">
<path d="M164.3 37v.9"/>
<circle cx="155" cy="45.4" r=".37"/>
</g>
<circle cx="164.3" cy="37" r=".37" fill="#000080"/>
<g fill="none" stroke="#000080" stroke-width=".17">
<path d="M180.1 34.2v2.8h-16.7"/>
<circle cx="164.3" cy="37" r=".37"/>
</g>
<circle cx="164.3" cy="37" r=".37" fill="#000080"/>
<circle cx="164.3" cy="37" r=".37" fill="none" stroke="#000080" stroke-width=".17"/>
<circle cx="163.4" cy="37" r=".37" fill="#000080"/>
<g fill="none" stroke="#000080" stroke-width=".17">
<path d="M164.3 98.5v.9"/>
<circle cx="163.4" cy="37" r=".37"/>
</g>
<circle cx="164.3" cy="98.5" r=".37" fill="#000080"/>
<g fill="none" stroke="#000080" stroke-width=".17">
<path d="M155 106.9h3.7"/>
<circle cx="164.3" cy="98.5" r=".37"/>
</g>
<circle cx="155" cy="106.9" r=".37" fill="#000080"/>
<g fill="none" stroke="#000080" stroke-width=".17">
<path d="M141.9 118.4v1.5h22.4v1.9"/>
<circle cx="155" cy="106.9" r=".37"/>
</g>
<circle cx="164.3" cy="119.9" r=".37" fill="#000080"/>
<circle cx="164.3" cy="119.9" r=".37" fill="none" stroke="#000080" stroke-width=".17"/>
<circle cx="155" cy="119.9" r=".37" fill="#000080"/>
<g fill="none" stroke="#000080" stroke-width=".17">
<path d="M164.3 110.6v9.3"/>
<circle cx="155" cy="119.9" r=".37"/>
</g>
<circle cx="164.3" cy="119.9" r=".37" fill="#000080"/>
<g fill="none" stroke="#000080" stroke-width=".17">
<path d="M141 186.5v2.4h22.4v.9"/>
<circle cx="164.3" cy="119.9" r=".37"/>
</g>
<circle cx="163.4" cy="188.9" r=".37" fill="#000080"/>
<circle cx="163.4" cy="188.9" r=".37" fill="none" stroke="#000080" stroke-width=".17"/>
<circle cx="154.1" cy="188.9" r=".37" fill="#000080"/>
<g fill="none" stroke="#000080" stroke-width=".17">
<path d="M163.4 179.6v9.3"/>
<circle cx="154.1" cy="188.9" r=".37"/>
</g>
<circle cx="163.4" cy="188.9" r=".37" fill="#000080"/>
<g fill="none" stroke="#000080" stroke-width=".17">
<path d="M154.1 175.8h3.7"/>
<circle cx="163.4" cy="188.9" r=".37"/>
</g>
<circle cx="154.1" cy="175.8" r=".37" fill="#000080"/>
<g fill="none" stroke="#000080" stroke-width=".17">
<path d="M163.4 167.4v1"/>
<circle cx="154.1" cy="175.8" r=".37"/>
</g>
<circle cx="163.4" cy="167.5" r=".37" fill="#000080"/>
<circle cx="163.4" cy="167.4" r=".37" fill="none" stroke="#000080" stroke-width=".17"/>
<circle cx="273.3" cy="48.2" r=".37" fill="#000080"/>
<circle cx="273.3" cy="48.2" r=".37" fill="none" stroke="#000080" stroke-width=".17"/>
<path d="M273.3 46.3v1.9" fill="none" stroke="#000" stroke-width=".17"/>
<circle cx="273.3" cy="48.2" r=".37" fill="#000080"/>
<circle cx="273.3" cy="48.2" r=".37" fill="none" stroke="#000080" stroke-width=".17"/>
<g fill="none" stroke="#00f" stroke-width=".17">
<path d="M273.3 45.4v.9"/>
<circle cx="273.3" cy="44.5" r=".84"/>
<circle cx="273.3" cy="44.4" r=".37"/>
</g>
<circle cx="269.6" cy="23" r=".37" fill="#000080"/>
<circle cx="269.6" cy="23" r=".37" fill="none" stroke="#000080" stroke-width=".17"/>
<path d="M269.6 21.2v1.8" fill="none" stroke="#000" stroke-width=".17"/>
<circle cx="269.6" cy="23" r=".37" fill="#000080"/>
<circle cx="269.6" cy="23" r=".37" fill="none" stroke="#000080" stroke-width=".17"/>
<g fill="none" stroke="#00f" stroke-width=".17">
<path d="M269.6 20.2v1"/>
<circle cx="269.6" cy="19.3" r=".84"/>
<circle cx="269.6" cy="19.3" r=".37"/>
</g>
<g font-size="1.7">
<text x="21.4" y="4">1</text>
<text x="57.4" y="4">2</text>
<text x="93.6" y="4">3</text>
<text x="129.6" y="4">4</text>
<text x="165.8" y="4">5</text>
<text x="201.8" y="4">6</text>
<text x="238" y="4">7</text>
<text x="274.1" y="4">8</text>
<text x="5.3" y="28">A</text>
<text x="290.4" y="28">A</text>
<text x="5.4" y="79.8">B</text>
<text x="290.5" y="79.8">B</text>
<text x="226.3" y="107.4">2</text>
<text x="226.5" y="105.6">1</text>
<text x="237.5" y="105.6">6</text>
<text x="237.5" y="107.4">7</text>
<text x="226.3" y="111.2">4</text>
<text x="226.4" y="113.1">5</text>
<text x="226.4" y="109.3">3</text>
<text x="237.5" y="109.3">8</text>
<text x="237.5" y="111.2">9</text>
<text x="237.5" y="113.1">10</text>
<text x="5.3" y="131.4">C</text>
<text x="290.5" y="131.4">C</text>
<text x="5.3" y="183.2">D</text>
<text x="290.4" y="183.2">D</text>
<text x="224.9" y="191.3">Title</text>
<text x="224.9" y="196.9">Size</text>
<text x="234.2" y="196.9">Number</text>
<text x="271.4" y="196.9">Revision</text>
<text x="224.9" y="202.5">Date:</text>
<text x="225.8" y="199.7">A3</text>
<text x="233.3" y="202.5">4.03.2026</text>
<text x="262.1" y="202.5">Sheet</text>
<text x="267.2" y="202.5">of</text>
<text x="21.4" y="207.2">1</text>
<text x="57.4" y="207.2">2</text>
<text x="93.6" y="207.2">3</text>
<text x="129.6" y="207.2">4</text>
<text x="165.8" y="207.2">5</text>
<text x="201.8" y="207.2">6</text>
<text x="224.9" y="204.4">File:</text>
<text x="233.3" y="204.4">C:\Users\..\External-Relay-Driver.SchDoc Drawn By:</text>
<text x="238" y="207.2">7</text>
<text x="274.1" y="207.2">8</text>
</g>
<g font-size="1.7" fill="#800000">
<text x="146.6" y="13.3">+12V</text>
<text x="164.6" y="14.3">CONTACT_RLY_A</text>
<text x="244.8" y="18.9">+5V</text>
<text x="260.3" y="22.6">+5V_LEM</text>
<text x="96.3" y="35.7">+3V3</text>
<text x="146.7" y="41.3">GND</text>
<text x="164.7" y="36.7">CONTACT_RLY_B</text>
<text x="244.5" y="40.4">GND</text>
<text x="220" y="47.8">MCU_LEM_REF_OUT_+3V3</text>
<text x="275.2" y="47.8">LEM_REF</text>
<text x="196.9" y="48.8">LEM_REF_OUT_+3V3</text>
<text x="59" y="57.1">CONT_DCHG_OCP_FAULT_+3V3</text>
<text x="162.5" y="65.5">GND</text>
<text x="115" y="72.1">GND</text>
<text x="146.6" y="74.8">+12V</text>
<text x="164.7" y="75.8">CONTACT_RLY_C</text>
<text x="105.6" y="97.2">+3V3</text>
<text x="163.7" y="98.1">CONTACT_RLY_D</text>
<text x="146.7" y="102.8">GND</text>
<text x="209" y="105.6">+5V_LEM</text>
<text x="240.5" y="107.4">CONTACT_RLY_A</text>
<text x="240.7" y="105.6">CONTACT_RLY_B</text>
<text x="209" y="113.1">CONTACT_PCHG_A</text>
<text x="209" y="111.2">LEM_REF</text>
<text x="209" y="109.3">LEM_OUTPUT</text>
<text x="240.5" y="109.3">CONTACT_RLY_D</text>
<text x="240.6" y="111.2">CONTACT_RLY_C</text>
<text x="241.4" y="113.1">CONTACT_PCHG_B</text>
<text x="61.8" y="118.7">CONT_CHG_OCP_FAULT_+3V3</text>
<text x="203.5" y="114">GND</text>
<text x="239.8" y="124.2">LEM_OUTPUT</text>
<text x="254.9" y="123.3">LEM_OUTPUT</text>
<text x="162.5" y="127">GND</text>
<text x="115" y="133.6">GND</text>
<text x="145.6" y="143.8">+12V</text>
<text x="156.3" y="144.7">CONTACT_PCHG_A</text>
<text x="104.6" y="166.2">+3V3</text>
<text x="163.2" y="167.1">CONTACT_PCHG_B</text>
<text x="145.7" y="171.7">GND</text>
<text x="69.3" y="187.6">CONT_PCHG_+3V3</text>
<text x="161.6" y="195.1">GND</text>
<text x="114" y="202.5">GND</text>
</g>
<g font-size="1.7" fill="#000080">
<text x="149.2" y="22.5">4.7 kOhms</text>
<text x="149.2" y="20.6">R170</text>
<text x="180.9" y="20.6">100 Ohms</text>
<text x="180.9" y="18.8">R173</text>
<text x="249.9" y="21">FB27</text>
<text x="268.8" y="18.1">TP45</text>
<text x="164.7" y="24.5">D14</text>
<text x="164.7" y="26.4">US1M-13-F</text>
<text x="181.8" y="29.9">C196</text>
<text x="248" y="29.9">0.1 µF</text>
<text x="248" y="28.1">C133</text>
<text x="260.1" y="29.9">10 µF</text>
<text x="260.1" y="28.1">C159</text>
<text x="150.1" y="32.7">10000 pF</text>
<text x="150.1" y="30.9">C195</text>
<text x="181.8" y="31.8">1000 pF</text>
<text x="104.5" y="38.7">R171</text>
<text x="125" y="38.1">U20</text>
<text x="168.3" y="41">Q4</text>
<text x="104.5" y="42">220 Ohms</text>
<text x="168.3" y="42.9">BUK98180-100A/CUX</text>
<text x="242.4" y="47.1">R91</text>
<text x="264.8" y="47.1">R92</text>
<text x="272.5" y="43.3">TP44</text>
<text x="119.3" y="52.3">Q10</text>
<text x="125" y="48.2">IS181D</text>
<text x="143.4" y="53.2">D29</text>
<text x="155.7" y="53.2">R172</text>
<text x="180.4" y="48.8">Main[4B], MCU[3B]</text>
<text x="236.8" y="52.3">C161</text>
<text x="242.4" y="50.4">1 kOhms</text>
<text x="246.3" y="52.5">C162</text>
<text x="263.1" y="52.3">D19</text>
<text x="264.8" y="50.4">100 Ohms</text>
<text x="42.5" y="57.1">Main[4B], MCU[4C]</text>
<text x="103.5" y="58.8">22 Ohms</text>
<text x="103.5" y="55.5">R186</text>
<text x="119.3" y="54.1">DMN63D8L-7</text>
<text x="143.4" y="55.1">BZT52C15-7-F</text>
<text x="155.7" y="55.1">10 kOhms</text>
<text x="236.8" y="54.1">1000 pF</text>
<text x="246.3" y="54.4">10000 pF</text>
<text x="263.1" y="54.1">PESD3V3L1BA,115</text>
<text x="111" y="62.6">10 kOhms</text>
<text x="111" y="60.7">R188</text>
<text x="149.2" y="84">4.7 kOhms</text>
<text x="149.2" y="82.1">R31</text>
<text x="180.9" y="82.1">100 Ohms</text>
<text x="180.9" y="80.3">R19</text>
<text x="164.7" y="86">D22</text>
<text x="164.7" y="87.9">US1M-13-F</text>
<text x="150.1" y="94.2">10000 pF</text>
<text x="150.1" y="92.4">C163</text>
<text x="181.8" y="94.2">1000 pF</text>
<text x="181.8" y="92.4">C134</text>
<text x="111.9" y="100.2">R35</text>
<text x="125" y="99.7">U12</text>
<text x="257.6" y="98.3">TP26TP27TP28TP29TP30</text>
<text x="111.9" y="103.5">220 Ohms</text>
<text x="168.3" y="102.5">Q11</text>
<text x="168.3" y="104.4">BUK98180-100A/CUX</text>
<text x="197" y="104.8">TP31</text>
<text x="228.4" y="103.5">P5</text>
<text x="119.3" y="113.8">Q12</text>
<text x="125" y="109.7">IS181D</text>
<text x="45.3" y="118.7">Main[4B], MCU[4C]</text>
<text x="103.5" y="117">R63</text>
<text x="119.3" y="115.7">DMN63D8L-7</text>
<text x="143.4" y="114.7">D20</text>
<text x="143.4" y="116.6">BZT52C15-7-F</text>
<text x="155.7" y="116.6">10 kOhms</text>
<text x="155.7" y="114.7">R62</text>
<text x="228.4" y="117">662010236022</text>
<text x="103.5" y="120.3">22 Ohms</text>
<text x="111" y="124">10 kOhms</text>
<text x="111" y="122.2">R64</text>
<text x="204.4" y="124.2">Main[4A], Buzzer-Leds-Buttons-Connectors[3B]</text>
<text x="180" y="149.2">R93</text>
<text x="148.3" y="153">4.7 kOhms</text>
<text x="148.3" y="151.1">R94</text>
<text x="163.7" y="155">D24</text>
<text x="180" y="151.1">100 Ohms</text>
<text x="149.2" y="161.3">C167</text>
<text x="163.7" y="156.8">US1M-13-F</text>
<text x="180.9" y="161.3">C168</text>
<text x="149.2" y="163.2">10000 pF</text>
<text x="180.9" y="163.2">1000 pF</text>
<text x="111" y="172.5">220 Ohms</text>
<text x="111" y="169.2">R96</text>
<text x="124" y="168.6">U21</text>
<text x="167.4" y="171.4">Q13</text>
<text x="167.4" y="173.3">BUK98180-100A/CUX</text>
<text x="124" y="178.6">IS181D</text>
<text x="102.6" y="185.9">R99</text>
<text x="118.3" y="182.8">Q14</text>
<text x="118.3" y="184.6">DMN63D8L-7</text>
<text x="142.5" y="182.8">D23</text>
<text x="142.5" y="184.6">BZT52C15-7-F</text>
<text x="154.8" y="184.6">10 kOhms</text>
<text x="154.8" y="182.8">R98</text>
<text x="52.7" y="187.6">Main[4A], MCU[3B]</text>
<text x="102.6" y="189.3">22 Ohms</text>
<text x="110.1" y="191.1">R100</text>
<text x="110.1" y="193">10 kOhms</text>
</g>
<g font-size="1" fill="#800000">
<text x="136.2" y="26.5">SW_DCHG_FAULT_+12V</text>
<text x="111.5" y="39.6">SW_DCHG_FAULT</text>
<text x="142.5" y="45.2">SW_DCHG_FAULT_GATE</text>
<text x="251" y="48">LEM_REF_FILT</text>
<text x="86" y="56.3">CONT_DCHG_OCP_FAULT_+3V3</text>
<text x="136.6" y="88.1">SW_CHG_FAULT_+12V</text>
<text x="115.6" y="101.1">SW_CHG_FAULT</text>
<text x="142.9" y="106.7">SW_CHG_FAULT_GATE</text>
<text x="87.5" y="117.9">CONT_CHG_OCP_FAULT_+3V3</text>
<text x="137.2" y="157">SW_PCHG_+12V</text>
<text x="116.3" y="170.1">SW_PCHG</text>
<text x="143.6" y="175.6">SW_PCHG_GATE</text>
<text x="85.6" y="186.8">CONT_PCHG_+3V3</text>
</g>
</svg>
